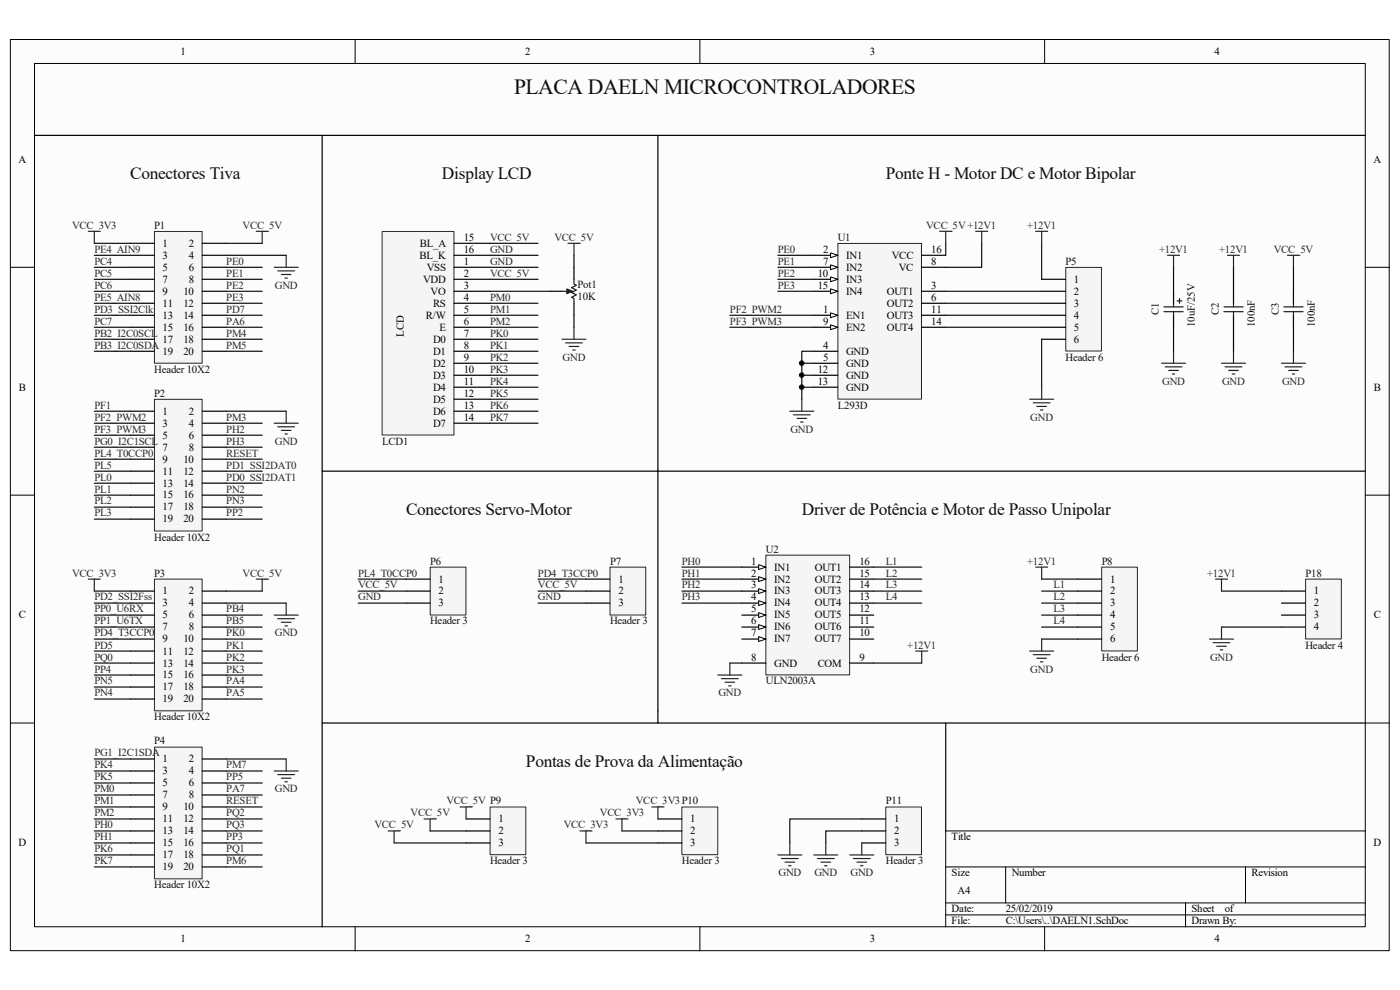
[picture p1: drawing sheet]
<svg xmlns="http://www.w3.org/2000/svg" width="297mm" height="210mm" viewBox="0 0 297 210" stroke-linecap="round" stroke-linejoin="round" font-family="sans-serif">
<path d="M2.2 8.4h292.5v193.3h-292.5z" fill="#fcfcfc"/>
<path d="M2.2 8.4h292.5v193.3h-292.5z" fill="none" stroke="#000" stroke-width=".21"/>
<path d="M7.4 13.5h282.2v183.1h-282.2z" fill="#fcfcfc"/>
<g fill="none" stroke="#000" stroke-width=".21">
<path d="M7.3 13.5h282.3v183.1h-282.3zM75.3 8.4v5.1M148.5 8.4v5.1M221.6 8.4v5.1M2.2 56.7h5.1M289.7 56.7h5.1M2.2 105h5.1M289.7 105h5.1M2.2 153.4h5.1M289.7 153.4h5.1M289.7 176.3h-89.1v20.3M75.3 196.6v5.1"/>
<path d="M148.5 196.6v5.1M200.6 183.9h89.1M200.6 191.5h89.1M200.6 194.1h89.1M213.4 183.9v7.6M221.6 196.6v5.1M251.5 191.5v5.1M264.2 183.9v7.6"/>
</g>
<path d="M32.8 49.1h10.1v27.9h-10.1z" fill="#f5f5f5"/>
<path d="M32.8 49.1h10.1v27.9h-10.1z" fill="none" stroke="#262626" stroke-width=".21"/>
<g fill="none" stroke="#000" stroke-width=".25">
<path d="M27.6 51.6h5.1M27.6 54.2h5.1M27.6 56.7h5.1M27.6 59.2h5.1M42.9 51.6h5.1M42.9 54.2h5.1M42.9 56.7h5.1M42.9 59.2h5.1M27.6 61.8h5.1M27.6 64.3h5.1M27.6 66.9h5.1M27.6 69.4h5.1"/>
<path d="M27.6 72h5.1M27.6 74.5h5.1M42.9 61.8h5.1M42.9 64.3h5.1M42.9 66.9h5.1M42.9 69.4h5.1M42.9 72h5.1M42.9 74.5h5.1"/>
</g>
<path d="M32.8 84.8h10.1v27.8h-10.1z" fill="#f5f5f5"/>
<path d="M32.8 84.7h10.1v27.9h-10.1z" fill="none" stroke="#262626" stroke-width=".21"/>
<g fill="none" stroke="#000" stroke-width=".25">
<path d="M27.6 87.2h5.1M27.6 89.8h5.1M27.6 92.3h5.1M27.6 94.9h5.1M27.6 97.4h5.1M27.6 100h5.1M42.9 87.2h5.1M42.9 89.8h5.1M42.9 92.3h5.1M42.9 94.9h5.1M42.9 97.4h5.1M42.9 100h5.1"/>
<path d="M27.6 102.5h5.1M27.6 105h5.1M27.6 107.6h5.1M27.6 110.1h5.1M42.9 102.5h5.1M42.9 105h5.1M42.9 107.6h5.1M42.9 110.1h5.1"/>
</g>
<path d="M32.8 122.9h10.1v27.9h-10.1z" fill="#f5f5f5"/>
<path d="M32.8 122.9h10.1v27.9h-10.1z" fill="none" stroke="#262626" stroke-width=".21"/>
<g fill="none" stroke="#000" stroke-width=".25">
<path d="M27.6 125.4h5.1M27.6 127.9h5.1M27.6 130.5h5.1M27.6 133h5.1M27.6 135.6h5.1M27.6 138.1h5.1M42.9 125.4h5.1M42.9 127.9h5.1M42.9 130.5h5.1M42.9 133h5.1M42.9 135.6h5.1M42.9 138.1h5.1"/>
<path d="M27.6 140.7h5.1M27.6 143.2h5.1M27.6 145.7h5.1M27.6 148.3h5.1M42.9 140.7h5.1M42.9 143.2h5.1M42.9 145.7h5.1M42.9 148.3h5.1"/>
</g>
<path d="M32.8 158.5h10.1v27.9h-10.1z" fill="#f5f5f5"/>
<path d="M32.8 158.5h10.1v27.9h-10.1z" fill="none" stroke="#262626" stroke-width=".21"/>
<g fill="none" stroke="#000" stroke-width=".25">
<path d="M7.3 28.7h282.4M68.3 28.7v167.9M27.6 161h5.1M27.6 163.6h5.1M27.6 166.1h5.1M27.6 168.6h5.1M27.6 171.2h5.1M27.6 173.7h5.1M27.6 176.3h5.1M27.6 178.8h5.1M42.9 161h5.1M42.9 163.6h5.1"/>
<path d="M42.9 166.1h5.1M42.9 168.6h5.1M42.9 171.2h5.1M42.9 173.7h5.1M42.9 176.3h5.1M42.9 178.8h5.1M27.6 181.4h5.1M27.6 183.9h5.1M42.9 181.4h5.1M42.9 183.9h5.1"/>
</g>
<path d="M81.1 49.1h15.2v43.2h-15.2z" fill="#f5f5f5"/>
<path d="M81.1 49.1h15.2v43.2h-15.2z" fill="none" stroke="#262626" stroke-width=".21"/>
<g fill="none" stroke="#000" stroke-width=".25">
<path d="M139.6 28.7v71.3h-71.3M96.3 56.7h7.7M96.3 59.2h7.7M96.3 51.6h7.7M96.3 54.2h7.7M96.3 61.8h7.7M96.3 64.3h7.7M96.3 66.9h7.7M96.3 69.4h7.7M96.3 72h7.7M96.3 74.5h7.7M96.3 77.1h7.7"/>
<path d="M96.3 79.6h7.7M96.3 82.1h7.7M96.3 84.7h7.7M96.3 87.2h7.7M96.3 89.8h7.7"/>
</g>
<path d="M120.5 51.6h2.5M121.8 51.6v2.6M119.2 72h5.1M120 72.7h3.5M120.8 73.5h2M121.5 74.3h.5M121.8 69.4v2.6" fill="none" stroke="#262626" stroke-width=".25"/>
<path d="M177.8 51.7h17.7v33h-17.7z" fill="#f5f5f5"/>
<path d="M177.8 51.6h17.7v33.1h-17.7z" fill="none" stroke="#262626" stroke-width=".21"/>
<path d="M172.6 66.9h5.1" fill="none" stroke="#000" stroke-width=".25"/>
<path d="M176.2 66.4l1.5 .5-1.5 .5z" fill="#fcfcfc" stroke="#000" stroke-width=".21"/>
<path d="M172.6 69.4h5.1" fill="none" stroke="#000" stroke-width=".25"/>
<path d="M176.2 68.9l1.5 .5-1.5 .5z" fill="#fcfcfc" stroke="#000" stroke-width=".21"/>
<path d="M172.6 54.2h5.1" fill="none" stroke="#000" stroke-width=".25"/>
<path d="M176.2 53.7l1.5 .5-1.5 .5z" fill="#fcfcfc" stroke="#000" stroke-width=".21"/>
<path d="M172.6 56.7h5.1" fill="none" stroke="#000" stroke-width=".25"/>
<path d="M176.2 56.2l1.5 .5-1.5 .5z" fill="#fcfcfc" stroke="#000" stroke-width=".21"/>
<path d="M172.6 59.2h5.1" fill="none" stroke="#000" stroke-width=".25"/>
<path d="M176.2 58.7l1.5 .5-1.5 .6z" fill="#fcfcfc" stroke="#000" stroke-width=".21"/>
<path d="M172.6 61.8h5.1" fill="none" stroke="#000" stroke-width=".25"/>
<path d="M176.2 61.3l1.5 .5-1.5 .5z" fill="#fcfcfc" stroke="#000" stroke-width=".21"/>
<path d="M195.5 56.7h5.1M195.5 54.2h5.1M172.6 74.5h5.1M172.6 77.1h5.1M172.6 79.6h5.1M195.5 61.8h5.1M195.5 64.3h5.1M195.5 66.9h5.1M195.5 69.4h5.1M172.6 82.1h5.1" fill="none" stroke="#000" stroke-width=".25"/>
<g fill="none" stroke="#262626" stroke-width=".25">
<path d="M199.4 49.1h2.5M200.6 49.1v2.5M207 49.1h2.5M208.3 49.1v2.5M219.7 49.1h2.6M221 49.1v2.5M247.7 54.2h2.5M249 54.2v2.5M260.4 54.2h2.6M261.7 54.2v2.5M273.1 54.2h2.6M274.4 54.2v2.5"/>
<path d="M246.4 77.1h5.1M247.2 77.8h3.5M248 78.6h2M248.7 79.3h.5M249 74.5v2.6M259.1 77.1h5.1M259.9 77.8h3.6M260.7 78.6h2M261.4 79.3h.5M261.7 74.5v2.6M271.9 77.1h5.1M272.6 77.8h3.6"/>
<path d="M273.4 78.6h2M274.2 79.3h.5M274.4 74.5v2.6M167.6 87.2h5M168.3 88h3.6M169.1 88.8h2M169.8 89.5h.6M170.1 84.7v2.5M218.4 84.7h5.1M219.2 85.5h3.6M220 86.2h2M220.7 87h.5"/>
<path d="M221 82.1v2.6"/>
</g>
<path d="M162.5 117.8h17.8v25.4h-17.8z" fill="#f5f5f5"/>
<path d="M162.5 117.8h17.8v25.4h-17.8z" fill="none" stroke="#262626" stroke-width=".21"/>
<path d="M157.4 120.3h5.1" fill="none" stroke="#000" stroke-width=".25"/>
<path d="M160.9 119.8l1.6 .5-1.6 .5z" fill="#fcfcfc" stroke="#000" stroke-width=".21"/>
<path d="M157.4 122.9h5.1" fill="none" stroke="#000" stroke-width=".25"/>
<path d="M160.9 122.3l1.6 .6-1.6 .5z" fill="#fcfcfc" stroke="#000" stroke-width=".21"/>
<path d="M157.4 125.4h5.1" fill="none" stroke="#000" stroke-width=".25"/>
<path d="M160.9 124.9l1.6 .5-1.6 .5z" fill="#fcfcfc" stroke="#000" stroke-width=".21"/>
<path d="M157.4 127.9h5.1" fill="none" stroke="#000" stroke-width=".25"/>
<path d="M160.9 127.4l1.6 .5-1.6 .5z" fill="#fcfcfc" stroke="#000" stroke-width=".21"/>
<path d="M157.4 130.5h5.1" fill="none" stroke="#000" stroke-width=".25"/>
<path d="M160.9 130l1.6 .5-1.6 .5z" fill="#fcfcfc" stroke="#000" stroke-width=".21"/>
<path d="M157.4 133h5.1" fill="none" stroke="#000" stroke-width=".25"/>
<path d="M160.9 132.5l1.6 .5-1.6 .5z" fill="#fcfcfc" stroke="#000" stroke-width=".21"/>
<path d="M157.4 135.6h5.1" fill="none" stroke="#000" stroke-width=".25"/>
<path d="M160.9 135.1l1.6 .5-1.6 .5z" fill="#fcfcfc" stroke="#000" stroke-width=".21"/>
<path d="M139.6 100v53.4h150.1M180.3 120.3h5.1M180.3 125.4h5.1M180.3 127.9h5.1M180.3 130.5h5.1M180.3 133h5.1M180.3 135.6h5.1M180.3 122.9h5.1M157.4 140.7h5.1M180.3 140.7h5.1" fill="none" stroke="#000" stroke-width=".25"/>
<g fill="none" stroke="#262626" stroke-width=".25">
<path d="M194.3 138.1h2.5M195.5 138.1v2.6M218.4 138.1h5.1M219.2 138.9h3.6M219.7 120.3h2.6M220 139.6h2M221 120.3v2.6M221 135.6v2.5M152.3 143.2h5.1M153.1 144h3.5M153.8 144.7h2.1M154.6 145.5h.5"/>
<path d="M154.8 140.7v2.5M220.7 140.4h.5"/>
</g>
<path d="M91.3 120.4h7.5v10.1h-7.5z" fill="#f5f5f5"/>
<path d="M91.3 120.3h7.5v10.2h-7.5z" fill="none" stroke="#262626" stroke-width=".21"/>
<path d="M86.2 122.9h5M86.2 125.4h5M86.2 127.9h5" fill="none" stroke="#000" stroke-width=".25"/>
<path d="M129.5 120.4h7.5v10.1h-7.5z" fill="#f5f5f5"/>
<path d="M129.4 120.3h7.6v10.2h-7.6z" fill="none" stroke="#262626" stroke-width=".21"/>
<path d="M124.3 122.9h5.1M124.3 125.4h5.1M124.3 127.9h5.1M68.3 153.4h71.3" fill="none" stroke="#000" stroke-width=".25"/>
<path d="M104 171.2h7.5v10.1h-7.5z" fill="#f5f5f5"/>
<path d="M104 171.2h7.5v10.1h-7.5z" fill="none" stroke="#262626" stroke-width=".21"/>
<path d="M98.9 173.7h5.1M98.9 176.3h5.1M98.9 178.8h5.1" fill="none" stroke="#000" stroke-width=".25"/>
<path d="M144.7 171.2h7.6v10.1h-7.6z" fill="#f5f5f5"/>
<path d="M144.7 171.2h7.6v10.1h-7.6z" fill="none" stroke="#262626" stroke-width=".21"/>
<path d="M139.6 173.7h5.1M139.6 176.3h5.1M139.6 178.8h5.1" fill="none" stroke="#000" stroke-width=".25"/>
<path d="M188 171.2h7.5v10.1h-7.5z" fill="#f5f5f5"/>
<path d="M187.9 171.2h7.6v10.1h-7.6z" fill="none" stroke="#262626" stroke-width=".21"/>
<path d="M249 61.8v2.5M249 66.9v2.5M139.6 100h150.1M200.6 153.4v22.9M182.8 173.7h5.1M182.8 176.3h5.1M182.8 178.8h5.1" fill="none" stroke="#000" stroke-width=".25"/>
<g fill="none" stroke="#262626" stroke-width=".25">
<path d="M18.7 49.1h2.6M20 49.1v2.5M54.4 49.1h2.5M55.6 49.1v2.5M58.2 56.7h5.1M58.9 57.5h3.6M59.7 58.2h2M60.5 59h.5M60.7 54.2v2.5M58.2 89.8h5.1M58.9 90.5h3.6M59.7 91.3h2"/>
<path d="M60.5 92.1h.5M60.7 87.2v2.6M18.7 122.9h2.6M20 122.9v2.5M54.4 122.9h2.5M55.6 122.9v2.5M58.2 130.5h5.1M58.9 131.2h3.6M59.7 132h2M60.5 132.8h.5M60.7 127.9v2.6M58.2 163.6h5.1"/>
<path d="M58.9 164.3h3.6M59.7 165.1h2M60.5 165.8h.5M60.7 161v2.6M82.3 176.3h2.6M83.6 176.3v2.5M90 173.7h2.5M91.2 173.7v2.6M97.6 171.2h2.5M98.9 171.2v2.5M123 176.3h2.6M124.3 176.3v2.5"/>
<path d="M130.7 173.7h2.5M131.9 173.7v2.6M138.3 171.2h2.5M139.6 171.2v2.5M167.6 178.8v2.6M175.2 178.8v2.6M182.8 178.8v2.6M165 181.4h5.1M165.8 182.1h3.5M166.5 182.9h2.1M167.3 183.7h.5M172.6 181.4h5.1"/>
<path d="M173.4 182.1h3.6M174.2 182.9h2M174.9 183.7h.5M180.3 181.4h5.1M181 182.1h3.6M181.8 182.9h2M182.6 183.7h.5"/>
</g>
<path d="M246.9 65.1h4.1M246.9 66.1h4.1M249 64.3v.8M249 66.1v.8M249.7 63.8h1M250.2 63.3v1" fill="none" stroke="#1c1c1c" stroke-width=".25"/>
<path d="M226.1 56.8h7.6v17.7h-7.6z" fill="#f5f5f5"/>
<path d="M226.1 56.7h7.6v17.8h-7.6z" fill="none" stroke="#262626" stroke-width=".21"/>
<path d="M221 59.2h5.1M221 61.8h5.1M221 64.3h5.1M221 66.9h5.1M221 69.4h5.1M221 72h5.1" fill="none" stroke="#000" stroke-width=".25"/>
<path d="M233.8 120.4h7.5v17.7h-7.5z" fill="#f5f5f5"/>
<path d="M233.7 120.3h7.6v17.8h-7.6z" fill="none" stroke="#262626" stroke-width=".21"/>
<g fill="none" stroke="#000" stroke-width=".25">
<path d="M121.8 56.7v2.5M116.7 61.8h2.5M121.8 64.3v2.6M261.7 61.8v2.5M261.7 66.9v2.5M274.4 61.8v2.5M274.4 66.9v2.5M228.6 122.9h5.1M228.6 125.4h5.1M228.6 127.9h5.1M228.6 130.5h5.1M228.6 133h5.1"/>
<path d="M228.6 135.6h5.1"/>
</g>
<path d="M121.8 59.2v1.1l.5 .2-1 .5 1 .5-1 .5 1 .6-1 .5 .5 .2v1M119.2 61.8h1M259.7 65.1h4M259.7 66.1h4M261.7 64.3v.8M261.7 66.1v.8M272.4 65.1h4M272.4 66.1h4M274.4 64.3v.8M274.4 66.1v.8" fill="none" stroke="#1c1c1c" stroke-width=".25"/>
<g fill="none" stroke="#0e0e0e" stroke-width=".25">
<path d="M20 51.6h7.6M20 54.2h7.6M20 56.7h7.6M20 59.2h7.6M48 51.6h7.6M48 54.2h12.7M48 56.7h7.6M48 59.2h7.6M104 51.6h10.1M104 54.2h10.1M104 56.7h10.1M104 59.2h10.1"/>
<path d="M121.8 54.2v2.5M165 54.2h7.6M165 56.7h7.6M165 59.2h7.6M200.6 51.6v2.6M208.3 51.6v5.1h-7.7M221 51.6v7.6M249 56.7v5.1M261.7 56.7v5.1M274.4 56.7v5.1M20 61.8h7.6M20 64.3h7.6"/>
<path d="M20 66.9h7.6M20 69.4h7.6M20 72h7.6M20 74.5h7.6M48 61.8h7.6M48 64.3h7.6M48 66.9h7.6M48 69.4h7.6M48 72h7.6M48 74.5h7.6M104 61.8h12.7M104 64.3h10.1"/>
<path d="M104 66.9h10.1M104 69.4h10.1M104 72h10.1M104 74.5h10.1M104 77.1h10.1M104 79.6h10.1M121.8 66.9v2.5M154.8 66.9h17.8M154.8 69.4h17.8M165 61.8h7.6M170.1 77.1v2.5h2.5M170.1 79.6v2.5h2.5"/>
<path d="M172.6 74.5h-2.5v2.6h2.5M200.6 61.8h20.4M200.6 64.3h20.4M200.6 66.9h20.4M200.6 69.4h20.4M221 72v10.1M249 69.4v5.1M261.7 69.4v5.1M274.4 69.4v5.1M20 87.2h7.6M20 89.8h7.6M20 92.3h7.6"/>
<path d="M20 94.9h7.6M20 97.4h7.6M20 100h7.6M48 87.2h12.7M48 89.8h7.6M48 92.3h7.6M48 94.9h7.6M48 97.4h7.6M48 100h7.6M104 87.2h10.1M104 89.8h10.1M104 82.1h10.1"/>
<path d="M104 84.7h10.1M170.1 82.1v2.6M20 102.5h7.6M20 105h7.6M20 107.6h7.6M20 110.1h7.6M48 102.5h7.6M48 105h7.6M48 107.6h7.6M48 110.1h7.6M20 125.4h7.6M20 127.9h7.6"/>
<path d="M20 130.5h7.6M20 133h7.6M20 135.6h7.6M20 138.1h7.6M48 125.4h7.6M48 127.9h12.7M48 130.5h7.6M48 133h7.6M48 135.6h7.6M48 138.1h7.6M76 125.4h10.2M76 127.9h10.2"/>
<path d="M76 122.9h10.2M114.1 125.4h10.2M114.1 127.9h10.2M114.1 122.9h10.2M144.7 125.4h12.7M144.7 127.9h12.7M144.7 120.3h12.7M144.7 122.9h12.7M185.4 125.4h10.1M185.4 127.9h10.1M185.4 120.3h10.1M185.4 122.9h10.1"/>
<path d="M221 125.4h7.6M221 127.9h7.6M221 130.5h7.6M221 133h7.6M221 135.6h7.6M221 122.9h7.6M20 140.7h7.6M20 143.2h7.6M20 145.7h7.6M20 148.3h7.6M48 140.7h7.6M48 143.2h7.6"/>
<path d="M48 145.7h7.6M48 148.3h7.6M154.8 140.7h2.6M185.4 140.7h10.1M20 163.6h7.6M20 166.1h7.6M20 168.6h7.6M20 171.2h7.6M20 173.7h7.6M20 176.3h7.6M20 178.8h7.6M20 161h7.6"/>
<path d="M48 163.6h7.6M48 166.1h7.6M48 168.6h7.6M48 171.2h7.6M48 173.7h7.6M48 176.3h7.6M48 178.8h7.6M48 161h12.7M83.6 178.8h15.3M91.2 176.3h7.7M124.3 178.8h15.3M131.9 176.3h7.7"/>
<path d="M182.8 176.3h-7.6v2.5M182.8 173.7h-15.2v5.1M20 181.4h7.6M20 183.9h7.6M48 181.4h7.6M48 183.9h7.6"/>
</g>
<path d="M120.2 61.3l1.3 .5-1.3 .5z" fill="#1c1c1c" stroke="#1c1c1c" stroke-width=".21"/>
<path d="M277 122.9h7.6v12.7h-7.6z" fill="#f5f5f5"/>
<path d="M277 122.9h7.6v12.7h-7.6z" fill="none" stroke="#262626" stroke-width=".21"/>
<path d="M271.9 125.4h5.1M271.9 127.9h5.1M271.9 130.5h5.1M271.9 133h5.1" fill="none" stroke="#000" stroke-width=".25"/>
<path d="M259.1 125.4h12.8M259.1 133h12.8" fill="none" stroke="#0e0e0e" stroke-width=".25"/>
<path d="M256.6 135.6h5.1M257.4 136.3h3.5M257.9 122.9h2.5M258.1 137.1h2.1M258.9 137.9h.5M259.1 122.9v2.5M259.1 133v2.6" fill="none" stroke="#262626" stroke-width=".25"/>
<g fill="#0e0e0e" stroke="#0e0e0e" stroke-width=".21">
<circle cx="170.1" cy="82.1" r=".48"/>
<circle cx="170.1" cy="79.6" r=".48"/>
<circle cx="170.1" cy="77" r=".48"/>
</g>
<text font-size="4.6" fill="#0e0e0e" x="109.1" y="20">PLACA DAELN MICROCONTROLADORES</text>
<g font-size="3.7" fill="#0e0e0e">
<text x="27.6" y="38.1">Conectores Tiva</text>
<text x="93.8" y="38.1">Display LCD</text>
<text x="187.9" y="38.1">Ponte H - Motor DC e Motor Bipolar</text>
<text x="86.1" y="109.3">Conectores Servo-Motor</text>
<text x="170.1" y="109.3">Driver de Potência e Motor de Passo Unipolar</text>
<text x="111.6" y="162.7">Pontas de Prova da Alimentação</text>
</g>
<g font-size="2.3">
<text x="38.3" y="11.6">1</text>
<text x="111.4" y="11.6">2</text>
<text x="184.5" y="11.6">3</text>
<text x="257.7" y="11.6">4</text>
<text x="3.9" y="34.5">A</text>
<text x="291.4" y="34.5">A</text>
<text x="34.5" y="52.3">1</text>
<text x="40" y="52.3">2</text>
<text x="89.1" y="52.3">BL_A</text>
<text x="98.4" y="51.1">15</text>
<text x="98.4" y="53.6">16</text>
<text x="174.6" y="53.6">2</text>
<text x="197.6" y="53.6">16</text>
<text x="34.5" y="54.9">3</text>
<text x="34.5" y="57.4">5</text>
<text x="34.5" y="60">7</text>
<text x="40" y="54.9">4</text>
<text x="40" y="57.4">6</text>
<text x="40" y="60">8</text>
<text x="89" y="54.9">BL_K</text>
<text x="89.7" y="60">VDD</text>
<text x="90.6" y="57.4">VSS</text>
<text x="98.4" y="56.1">1</text>
<text x="98.4" y="58.7">2</text>
<text x="173.5" y="58.7">10</text>
<text x="174.6" y="56.1">7</text>
<text x="179.5" y="54.9">IN1</text>
<text x="179.5" y="57.4">IN2</text>
<text x="179.5" y="60">IN3</text>
<text x="189.2" y="54.9">VCC</text>
<text x="190.7" y="57.4">VC</text>
<text x="197.6" y="56.1">8</text>
<text x="227.8" y="60">1</text>
<text x="34.5" y="62.5">9</text>
<text x="34.5" y="65.1">11</text>
<text x="38.9" y="62.5">10</text>
<text x="38.9" y="65.1">12</text>
<text x="91.4" y="62.5">VO</text>
<text x="91.9" y="65.1">RS</text>
<text x="98.4" y="61.3">3</text>
<text x="98.4" y="63.8">4</text>
<text x="173.5" y="61.3">15</text>
<text x="179.5" y="62.5">IN4</text>
<text x="188.1" y="62.5">OUT1</text>
<text x="188.1" y="65.1">OUT2</text>
<text x="197.6" y="61.3">3</text>
<text x="197.6" y="63.8">6</text>
<text x="227.8" y="62.5">2</text>
<text x="227.8" y="65.1">3</text>
<text x="34.5" y="67.6">13</text>
<text x="34.5" y="70.1">15</text>
<text x="38.9" y="67.6">14</text>
<text x="38.9" y="70.1">16</text>
<text x="85.7" y="71.5" transform="rotate(-90 85.7 71.5)">LCD</text>
<text x="90.3" y="67.6">R/W</text>
<text x="93.2" y="70.1">E</text>
<text x="98.4" y="66.3">5</text>
<text x="98.4" y="68.9">6</text>
<text x="98.4" y="71.4">7</text>
<text x="174.6" y="66.3">1</text>
<text x="174.6" y="68.9">9</text>
<text x="179.5" y="67.6">EN1</text>
<text x="179.5" y="70.1">EN2</text>
<text x="188.1" y="67.6">OUT3</text>
<text x="188.1" y="70.1">OUT4</text>
<text x="197.6" y="66.3">11</text>
<text x="197.6" y="68.9">14</text>
<text x="227.8" y="67.6">4</text>
<text x="227.8" y="70.1">5</text>
<text x="34.5" y="72.7">17</text>
<text x="34.5" y="75.2">19</text>
<text x="38.9" y="72.7">18</text>
<text x="38.9" y="75.2">20</text>
<text x="91.9" y="72.7">D0</text>
<text x="91.9" y="75.2">D1</text>
<text x="91.9" y="77.8">D2</text>
<text x="98.4" y="74">8</text>
<text x="98.4" y="76.5">9</text>
<text x="174.6" y="74">4</text>
<text x="174.6" y="76.5">5</text>
<text x="179.5" y="75.2">GND</text>
<text x="179.5" y="77.8">GND</text>
<text x="227.8" y="72.7">6</text>
<text x="4" y="82.8">B</text>
<text x="91.9" y="80.3">D3</text>
<text x="91.9" y="82.8">D4</text>
<text x="98.4" y="79">10</text>
<text x="98.4" y="81.6">11</text>
<text x="173.5" y="79">12</text>
<text x="173.5" y="81.6">13</text>
<text x="179.5" y="80.3">GND</text>
<text x="179.5" y="82.8">GND</text>
<text x="291.5" y="82.8">B</text>
<text x="34.5" y="88">1</text>
<text x="40" y="88">2</text>
<text x="91.9" y="85.4">D5</text>
<text x="91.9" y="88">D6</text>
<text x="98.4" y="84.1">12</text>
<text x="98.4" y="86.7">13</text>
<text x="98.4" y="89.2">14</text>
<text x="34.5" y="90.5">3</text>
<text x="34.5" y="93">5</text>
<text x="34.5" y="95.6">7</text>
<text x="40" y="90.5">4</text>
<text x="40" y="93">6</text>
<text x="40" y="95.6">8</text>
<text x="91.9" y="90.5">D7</text>
<text x="34.5" y="98.1">9</text>
<text x="34.5" y="100.7">11</text>
<text x="38.9" y="98.1">10</text>
<text x="38.9" y="100.7">12</text>
<text x="34.5" y="103.2">13</text>
<text x="34.5" y="105.7">15</text>
<text x="38.9" y="103.2">14</text>
<text x="38.9" y="105.7">16</text>
<text x="34.5" y="108.3">17</text>
<text x="34.5" y="110.8">19</text>
<text x="38.9" y="108.3">18</text>
<text x="38.9" y="110.8">20</text>
<text x="159.3" y="119.8">1</text>
<text x="182.3" y="119.8">16</text>
<text x="93" y="123.6">1</text>
<text x="131.2" y="123.6">1</text>
<text x="159.3" y="122.3">2</text>
<text x="159.3" y="124.8">3</text>
<text x="164.3" y="121">IN1</text>
<text x="164.3" y="123.6">IN2</text>
<text x="172.9" y="121">OUT1</text>
<text x="172.9" y="123.6">OUT2</text>
<text x="182.3" y="124.8">14</text>
<text x="182.3" y="122.3">15</text>
<text x="235.5" y="123.6">1</text>
<text x="4" y="131.2">C</text>
<text x="34.5" y="126.1">1</text>
<text x="34.5" y="128.7">3</text>
<text x="34.5" y="131.2">5</text>
<text x="40" y="126.1">2</text>
<text x="40" y="128.7">4</text>
<text x="40" y="131.2">6</text>
<text x="93" y="126.1">2</text>
<text x="93" y="128.7">3</text>
<text x="131.2" y="126.1">2</text>
<text x="131.2" y="128.7">3</text>
<text x="159.3" y="127.4">4</text>
<text x="159.3" y="129.9">5</text>
<text x="164.3" y="126.1">IN3</text>
<text x="164.3" y="128.7">IN4</text>
<text x="164.3" y="131.2">IN5</text>
<text x="172.9" y="126.1">OUT3</text>
<text x="172.9" y="128.7">OUT4</text>
<text x="172.9" y="131.2">OUT5</text>
<text x="182.3" y="127.4">13</text>
<text x="182.3" y="129.9">12</text>
<text x="235.5" y="126.1">2</text>
<text x="235.5" y="128.7">3</text>
<text x="235.5" y="131.2">4</text>
<text x="278.7" y="126.1">1</text>
<text x="278.7" y="128.7">2</text>
<text x="278.7" y="131.2">3</text>
<text x="291.5" y="131.2">C</text>
<text x="34.5" y="133.7">7</text>
<text x="34.5" y="136.3">9</text>
<text x="38.9" y="136.3">10</text>
<text x="40" y="133.7">8</text>
<text x="159.3" y="132.5">6</text>
<text x="159.3" y="135">7</text>
<text x="164.3" y="133.7">IN6</text>
<text x="164.3" y="136.3">IN7</text>
<text x="172.9" y="133.7">OUT6</text>
<text x="172.9" y="136.3">OUT7</text>
<text x="182.3" y="132.5">11</text>
<text x="182.3" y="135">10</text>
<text x="235.5" y="133.7">5</text>
<text x="235.5" y="136.3">6</text>
<text x="278.7" y="133.7">4</text>
<text x="34.5" y="138.9">11</text>
<text x="34.5" y="141.4">13</text>
<text x="34.5" y="143.9">15</text>
<text x="38.9" y="138.9">12</text>
<text x="38.9" y="141.4">14</text>
<text x="38.9" y="143.9">16</text>
<text x="159.3" y="140.1">8</text>
<text x="164.3" y="141.4">GND</text>
<text x="173.5" y="141.4">COM</text>
<text x="182.3" y="140.1">9</text>
<text x="34.5" y="146.5">17</text>
<text x="34.5" y="149">19</text>
<text x="38.9" y="146.5">18</text>
<text x="38.9" y="149">20</text>
<text x="34.5" y="161.7">1</text>
<text x="40" y="161.7">2</text>
<text x="34.5" y="164.3">3</text>
<text x="34.5" y="166.8">5</text>
<text x="40" y="164.3">4</text>
<text x="40" y="166.8">6</text>
<text x="34.5" y="169.4">7</text>
<text x="34.5" y="171.9">9</text>
<text x="38.9" y="171.9">10</text>
<text x="40" y="169.4">8</text>
<text x="3.9" y="179.5">D</text>
<text x="34.5" y="174.5">11</text>
<text x="34.5" y="177">13</text>
<text x="34.5" y="179.5">15</text>
<text x="38.9" y="174.5">12</text>
<text x="38.9" y="177">14</text>
<text x="38.9" y="179.5">16</text>
<text x="105.7" y="174.5">1</text>
<text x="105.7" y="177">2</text>
<text x="105.7" y="179.5">3</text>
<text x="146.4" y="174.5">1</text>
<text x="146.4" y="177">2</text>
<text x="146.4" y="179.5">3</text>
<text x="189.7" y="174.5">1</text>
<text x="189.7" y="177">2</text>
<text x="189.7" y="179.5">3</text>
<text x="201.9" y="178.3">Title</text>
<text x="291.4" y="179.5">D</text>
<text x="34.5" y="182.1">17</text>
<text x="34.5" y="184.6">19</text>
<text x="38.9" y="182.1">18</text>
<text x="38.9" y="184.6">20</text>
<text x="201.9" y="185.9">Size</text>
<text x="214.6" y="185.9">Number</text>
<text x="265.5" y="185.9">Revision</text>
<text x="203.2" y="189.7">A4</text>
<text x="201.9" y="193.5">Date:</text>
<text x="201.9" y="196.1">File:</text>
<text x="213.4" y="193.5">25/02/2019</text>
<text x="213.4" y="196.1">C:\Users\..\DAELN1.SchDoc</text>
<text x="252.8" y="196.1">Drawn By:</text>
<text x="252.8" y="193.5">Sheet</text>
<text x="259.8" y="193.5">of</text>
<text x="38.3" y="199.9">1</text>
<text x="111.4" y="199.9">2</text>
<text x="184.5" y="199.9">3</text>
<text x="257.7" y="199.9">4</text>
</g>
<g font-size="2.3" fill="#262626">
<text x="15.3" y="48.5">VCC_3V3</text>
<text x="20" y="53.6">PE4_AIN9</text>
<text x="51.5" y="48.5">VCC_5V</text>
<text x="104" y="51.1">VCC_5V</text>
<text x="104" y="53.6">GND</text>
<text x="117.6" y="51.1">VCC_5V</text>
<text x="165" y="53.6">PE0</text>
<text x="196.5" y="48.5">VCC_5V+12V1</text>
<text x="217.9" y="48.5">+12V1</text>
<text x="245.9" y="53.6">+12V1</text>
<text x="258.7" y="53.6">+12V1</text>
<text x="270.3" y="53.6">VCC_5V</text>
<text x="20" y="56.1">PC4</text>
<text x="20" y="58.7">PC5</text>
<text x="48" y="56.1">PE0</text>
<text x="48" y="58.7">PE1</text>
<text x="104" y="56.1">GND</text>
<text x="104" y="58.7">VCC_5V</text>
<text x="165" y="56.1">PE1</text>
<text x="165" y="58.7">PE2</text>
<text x="20" y="61.3">PC6</text>
<text x="20" y="63.8">PE5_AIN8</text>
<text x="48" y="61.3">PE2</text>
<text x="48" y="63.8">PE3</text>
<text x="58.3" y="61.3">GND</text>
<text x="104" y="63.8">PM0</text>
<text x="165" y="61.3">PE3</text>
<text x="20" y="66.3">PD3_SSI2Clk</text>
<text x="20" y="68.9">PC7</text>
<text x="20" y="71.4">PB2_I2C0SCL</text>
<text x="48" y="66.3">PD7</text>
<text x="48" y="68.9">PA6</text>
<text x="48" y="71.4">PM4</text>
<text x="104" y="71.4">PK0</text>
<text x="104" y="66.3">PM1</text>
<text x="104" y="68.9">PM2</text>
<text x="154.9" y="66.3">PF2_PWM2</text>
<text x="154.9" y="68.9">PF3_PWM3</text>
<text x="20" y="74">PB3_I2C0SDA</text>
<text x="48" y="74">PM5</text>
<text x="104" y="74">PK1</text>
<text x="104" y="76.5">PK2</text>
<text x="119.3" y="76.5">GND</text>
<text x="104" y="79">PK3</text>
<text x="104" y="81.6">PK4</text>
<text x="246.5" y="81.6">GND</text>
<text x="259.3" y="81.6">GND</text>
<text x="272" y="81.6">GND</text>
<text x="20" y="86.7">PF1</text>
<text x="20" y="89.2">PF2_PWM2</text>
<text x="48" y="89.2">PM3</text>
<text x="104" y="84.1">PK5</text>
<text x="104" y="86.7">PK6</text>
<text x="104" y="89.2">PK7</text>
<text x="218.6" y="89.2">GND</text>
<text x="20" y="91.8">PF3_PWM3</text>
<text x="20" y="94.3">PG0_I2C1SCL</text>
<text x="48" y="91.8">PH2</text>
<text x="48" y="94.3">PH3</text>
<text x="58.3" y="94.3">GND</text>
<text x="167.7" y="91.8">GND</text>
<text x="20" y="96.9">PL4_T0CCP0</text>
<text x="20" y="99.4">PL5</text>
<text x="20" y="101.9">PL0</text>
<text x="48" y="96.9">RESET</text>
<text x="48" y="99.4">PD1_SSI2DAT0</text>
<text x="48" y="101.9">PD0_SSI2DAT1</text>
<text x="20" y="104.5">PL1</text>
<text x="20" y="107">PL2</text>
<text x="48" y="104.5">PN2</text>
<text x="48" y="107">PN3</text>
<text x="20" y="109.6">PL3</text>
<text x="48" y="109.6">PP2</text>
<text x="144.7" y="119.8">PH0</text>
<text x="187.9" y="119.8">L1</text>
<text x="217.9" y="119.8">+12V1</text>
<text x="15.3" y="122.3">VCC_3V3</text>
<text x="51.5" y="122.3">VCC_5V</text>
<text x="76" y="122.3">PL4_T0CCP0</text>
<text x="76" y="124.8">VCC_5V</text>
<text x="114.1" y="122.3">PD4_T3CCP0</text>
<text x="114.1" y="124.8">VCC_5V</text>
<text x="144.7" y="122.3">PH1</text>
<text x="144.7" y="124.8">PH2</text>
<text x="187.9" y="122.3">L2</text>
<text x="187.9" y="124.8">L3</text>
<text x="223.5" y="124.8">L1</text>
<text x="256.1" y="122.3">+12V1</text>
<text x="20" y="127.4">PD2_SSI2Fss</text>
<text x="20" y="129.9">PP0_U6RX</text>
<text x="48" y="129.9">PB4</text>
<text x="76" y="127.4">GND</text>
<text x="114.1" y="127.4">GND</text>
<text x="144.7" y="127.4">PH3</text>
<text x="187.9" y="127.4">L4</text>
<text x="223.5" y="127.4">L2</text>
<text x="223.5" y="129.9">L3</text>
<text x="20" y="132.5">PP1_U6TX</text>
<text x="20" y="135">PD4_T3CCP0</text>
<text x="20" y="137.6">PD5</text>
<text x="48" y="132.5">PB5</text>
<text x="48" y="135">PK0</text>
<text x="48" y="137.6">PK1</text>
<text x="58.3" y="135">GND</text>
<text x="192.5" y="137.6">+12V1</text>
<text x="223.5" y="132.5">L4</text>
<text x="20" y="140.1">PQ0</text>
<text x="20" y="142.7">PP4</text>
<text x="48" y="140.1">PK2</text>
<text x="48" y="142.7">PK3</text>
<text x="218.6" y="142.7">GND</text>
<text x="256.7" y="140.1">GND</text>
<text x="20" y="145.2">PN5</text>
<text x="20" y="147.7">PN4</text>
<text x="48" y="145.2">PA4</text>
<text x="48" y="147.7">PA5</text>
<text x="152.4" y="147.7">GND</text>
<text x="20" y="160.4">PG1_I2C1SDA</text>
<text x="20" y="163">PK4</text>
<text x="20" y="165.6">PK5</text>
<text x="48" y="163">PM7</text>
<text x="48" y="165.6">PP5</text>
<text x="20" y="168.1">PM0</text>
<text x="20" y="170.6">PM1</text>
<text x="20" y="173.2">PM2</text>
<text x="48" y="168.1">PA7</text>
<text x="48" y="170.6">RESET</text>
<text x="48" y="173.2">PQ2</text>
<text x="58.3" y="168.1">GND</text>
<text x="87.1" y="173.2">VCC_5V</text>
<text x="94.7" y="170.6">VCC_5V P9</text>
<text x="127.3" y="173.2">VCC_3V3</text>
<text x="134.9" y="170.6">VCC_3V3P10</text>
<text x="20" y="175.7">PH0</text>
<text x="20" y="178.3">PH1</text>
<text x="48" y="175.7">PQ3</text>
<text x="48" y="178.3">PP3</text>
<text x="79.5" y="175.7">VCC_5V</text>
<text x="119.6" y="175.7">VCC_3V3</text>
<text x="20" y="180.8">PK6</text>
<text x="20" y="183.3">PK7</text>
<text x="48" y="180.8">PQ1</text>
<text x="48" y="183.3">PM6</text>
<text x="165.1" y="185.9">GND</text>
<text x="172.8" y="185.9">GND</text>
<text x="180.4" y="185.9">GND</text>
</g>
<g font-size="2.3" fill="#0e0e0e">
<text x="32.7" y="48.5">P1</text>
<text x="177.8" y="51.1">U1</text>
<text x="226.1" y="56.1">P5</text>
<text x="122.5" y="61">Pot1</text>
<text x="122.5" y="63.5">10K</text>
<text x="245.9" y="66.9" transform="rotate(-90 245.9 66.9)">C1</text>
<text x="253.5" y="69.4" transform="rotate(-90 253.5 69.4)">10uF/25V</text>
<text x="258.6" y="66.9" transform="rotate(-90 258.6 66.9)">C2</text>
<text x="266.2" y="69.4" transform="rotate(-90 266.2 69.4)">100nF</text>
<text x="271.3" y="66.9" transform="rotate(-90 271.3 66.9)">C3</text>
<text x="278.9" y="69.4" transform="rotate(-90 278.9 69.4)">100nF</text>
<text x="226.1" y="76.5">Header 6</text>
<text x="32.7" y="79">Header 10X2</text>
<text x="32.7" y="84.1">P2</text>
<text x="177.8" y="86.7">L293D</text>
<text x="81.1" y="94.3">LCD1</text>
<text x="32.7" y="114.7">Header 10X2</text>
<text x="91.2" y="119.8">P6</text>
<text x="129.4" y="119.8">P7</text>
<text x="162.5" y="117.2">U2</text>
<text x="233.7" y="119.8">P8</text>
<text x="32.7" y="122.3">P3</text>
<text x="276.9" y="122.3">P18</text>
<text x="91.2" y="132.5">Header 3</text>
<text x="129.4" y="132.5">Header 3</text>
<text x="276.9" y="137.6">Header 4</text>
<text x="233.7" y="140.1">Header 6</text>
<text x="162.5" y="145.2">ULN2003A</text>
<text x="32.7" y="152.8">Header 10X2</text>
<text x="32.7" y="157.9">P4</text>
<text x="187.9" y="170.6">P11</text>
<text x="104" y="183.3">Header 3</text>
<text x="144.7" y="183.3">Header 3</text>
<text x="187.9" y="183.3">Header 3</text>
<text x="32.7" y="188.4">Header 10X2</text>
</g>
</svg>
